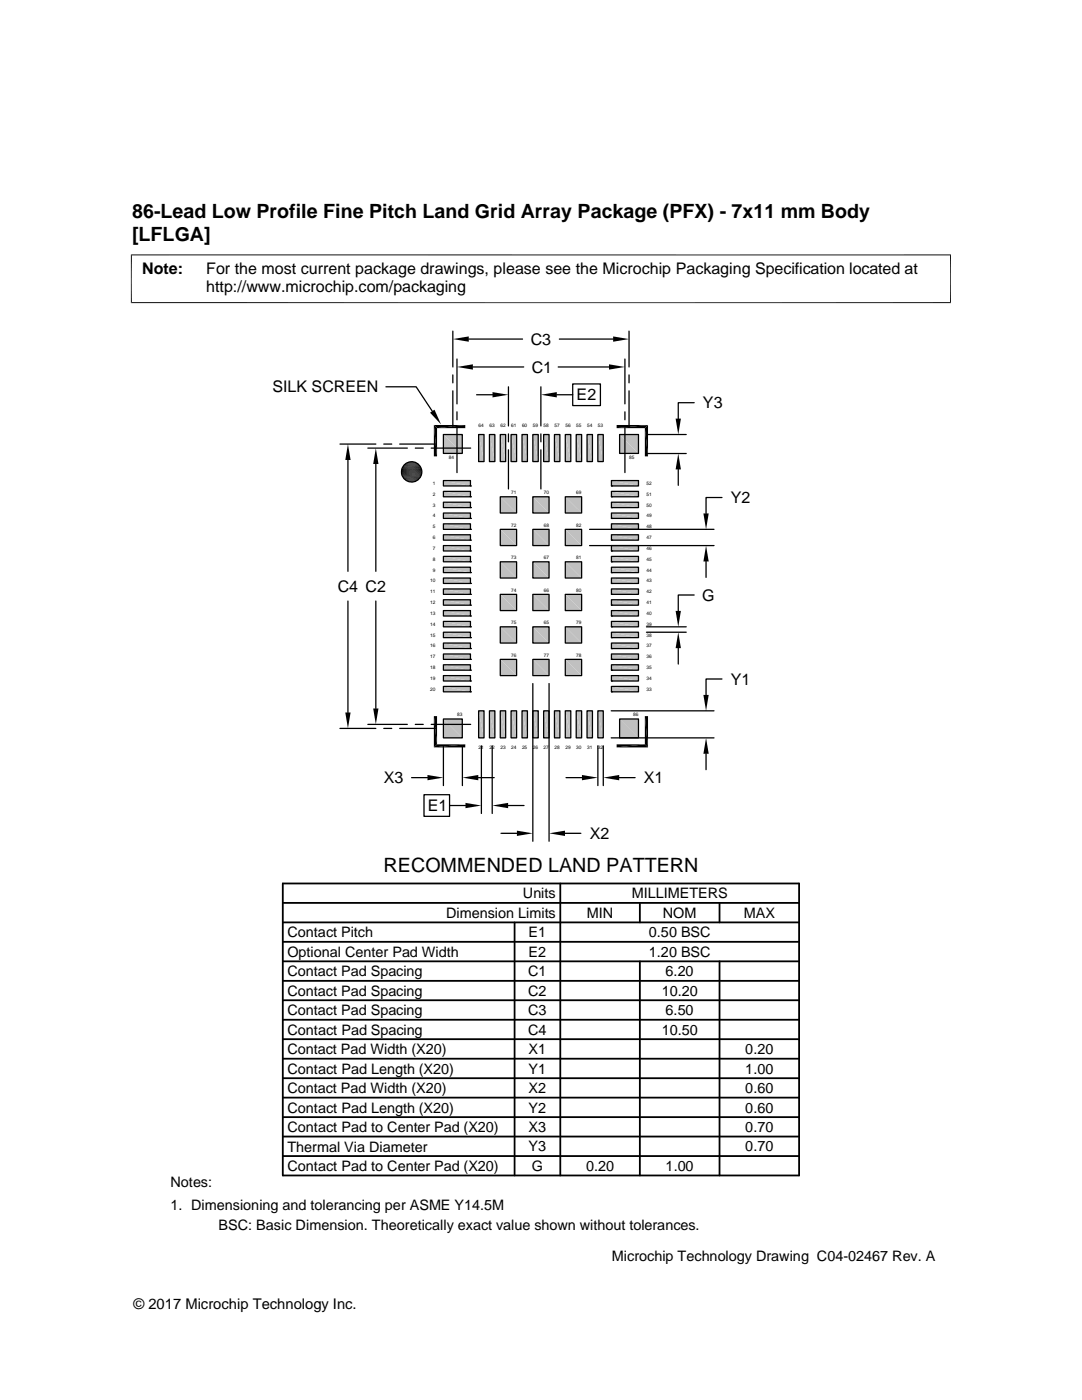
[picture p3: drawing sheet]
<svg xmlns="http://www.w3.org/2000/svg" width="216mm" height="279mm" viewBox="0 0 216 279" stroke-linecap="round" stroke-linejoin="round" font-family="sans-serif">
<g fill="#c0c0c0">
<path d="M119.3 141.9l1.1 5.4h-1.1z"/>
<path d="M119.3 141.9h1.1v5.4z"/>
<path d="M117.1 141.9l1.1 5.4h-1.1z"/>
<path d="M117.1 141.9h1.1v5.4z"/>
<path d="M115 141.9l1.1 5.4h-1.1z"/>
<path d="M115 141.9h1.1v5.4z"/>
<path d="M112.8 141.9l1.1 5.4h-1.1z"/>
<path d="M112.8 141.9h1.1v5.4z"/>
<path d="M110.6 141.9l1.1 5.4h-1.1z"/>
<path d="M110.6 141.9h1.1v5.4z"/>
<path d="M108.5 141.9l1.1 5.4h-1.1z"/>
<path d="M108.5 141.9h1.1v5.4z"/>
<path d="M106.3 141.9l1.1 5.4h-1.1z"/>
<path d="M106.3 141.9h1.1v5.4z"/>
<path d="M104.2 141.9l1 5.4h-1z"/>
<path d="M104.2 141.9h1v5.4z"/>
<path d="M102 141.9l1.1 5.4h-1.1z"/>
<path d="M102 141.9h1.1v5.4z"/>
<path d="M99.8 141.9l1.1 5.4h-1.1z"/>
<path d="M99.8 141.9h1.1v5.4z"/>
<path d="M97.7 141.9l1 5.4h-1z"/>
<path d="M97.7 141.9h1v5.4z"/>
<path d="M95.5 141.9l1.1 5.4h-1.1z"/>
<path d="M95.5 141.9h1.1v5.4z"/>
<path d="M119.3 86.7l1.1 5.4h-1.1z"/>
<path d="M119.3 86.7h1.1v5.4z"/>
<path d="M117.1 86.7l1.1 5.4h-1.1z"/>
<path d="M117.1 86.7h1.1v5.4z"/>
<path d="M115 86.7l1.1 5.4h-1.1z"/>
<path d="M115 86.7h1.1v5.4z"/>
<path d="M112.8 86.7l1.1 5.4h-1.1z"/>
<path d="M112.8 86.7h1.1v5.4z"/>
<path d="M110.6 86.7l1.1 5.4h-1.1z"/>
<path d="M110.6 86.7h1.1v5.4z"/>
<path d="M108.5 86.7l1.1 5.4h-1.1z"/>
<path d="M108.5 86.7h1.1v5.4z"/>
<path d="M106.3 86.7l1.1 5.4h-1.1z"/>
<path d="M106.3 86.7h1.1v5.4z"/>
<path d="M104.2 86.7l1 5.4h-1z"/>
<path d="M104.2 86.7h1v5.4z"/>
<path d="M102 86.7l1.1 5.4h-1.1z"/>
<path d="M102 86.7h1.1v5.4z"/>
<path d="M99.8 86.7l1.1 5.4h-1.1z"/>
<path d="M99.8 86.7h1.1v5.4z"/>
<path d="M97.7 86.7l1 5.4h-1z"/>
<path d="M97.7 86.7h1v5.4z"/>
<path d="M95.5 86.7l1.1 5.4h-1.1z"/>
<path d="M95.5 86.7h1.1v5.4z"/>
<path d="M122 95.9l5.4 1.1h-5.4z"/>
<path d="M122 95.9h5.4v1.1z"/>
<path d="M122 98.1l5.4 1h-5.4z"/>
<path d="M122 98.1h5.4v1z"/>
<path d="M122 100.2l5.4 1.1h-5.4z"/>
<path d="M122 100.2h5.4v1.1z"/>
<path d="M122 102.4l5.4 1.1h-5.4z"/>
<path d="M122 102.4h5.4v1.1z"/>
<path d="M122 104.5l5.4 1.1h-5.4z"/>
<path d="M122 104.5h5.4v1.1z"/>
<path d="M122 106.7l5.4 1.1h-5.4z"/>
<path d="M122 106.7h5.4v1.1z"/>
<path d="M122 108.9l5.4 1.1h-5.4z"/>
<path d="M122 108.9h5.4v1.1z"/>
<path d="M122 111l5.4 1.1h-5.4z"/>
<path d="M122 111h5.4v1.1z"/>
<path d="M122 113.2l5.4 1.1h-5.4z"/>
<path d="M122 113.2h5.4v1.1z"/>
<path d="M122 115.4l5.4 1h-5.4z"/>
<path d="M122 115.4h5.4v1z"/>
<path d="M122 117.5l5.4 1.1h-5.4z"/>
<path d="M122 117.5h5.4v1.1z"/>
<path d="M122 119.7l5.4 1.1h-5.4z"/>
<path d="M122 119.7h5.4v1.1z"/>
<path d="M122 121.9l5.4 1h-5.4z"/>
<path d="M122 121.9h5.4v1z"/>
<path d="M122 124l5.4 1.1h-5.4z"/>
<path d="M122 124h5.4v1.1z"/>
<path d="M122 126.2l5.4 1.1h-5.4z"/>
<path d="M122 126.2h5.4v1.1z"/>
<path d="M122 128.3l5.4 1.1h-5.4z"/>
<path d="M122 128.3h5.4v1.1z"/>
<path d="M122 130.5l5.4 1.1h-5.4z"/>
<path d="M122 130.5h5.4v1.1z"/>
<path d="M122 132.7l5.4 1.1h-5.4z"/>
<path d="M122 132.7h5.4v1.1z"/>
<path d="M122 134.8l5.4 1.1h-5.4z"/>
<path d="M122 134.8h5.4v1.1z"/>
<path d="M122 137l5.4 1.1h-5.4z"/>
<path d="M122 137h5.4v1.1z"/>
<path d="M88.5 95.9l5.4 1.1h-5.4z"/>
<path d="M88.5 95.9h5.4v1.1z"/>
<path d="M88.5 98.1l5.4 1h-5.4z"/>
<path d="M88.5 98.1h5.4v1z"/>
<path d="M88.5 100.2l5.4 1.1h-5.4z"/>
<path d="M88.5 100.2h5.4v1.1z"/>
<path d="M88.5 102.4l5.4 1.1h-5.4z"/>
<path d="M88.5 102.4h5.4v1.1z"/>
<path d="M88.5 104.5l5.4 1.1h-5.4z"/>
<path d="M88.5 104.5h5.4v1.1z"/>
<path d="M88.5 106.7l5.4 1.1h-5.4z"/>
<path d="M88.5 106.7h5.4v1.1z"/>
<path d="M88.5 108.9l5.4 1.1h-5.4z"/>
<path d="M88.5 108.9h5.4v1.1z"/>
<path d="M88.5 111l5.4 1.1h-5.4z"/>
<path d="M88.5 111h5.4v1.1z"/>
<path d="M88.5 113.2l5.4 1.1h-5.4z"/>
<path d="M88.5 113.2h5.4v1.1z"/>
<path d="M88.5 115.4l5.4 1h-5.4z"/>
<path d="M88.5 115.4h5.4v1z"/>
<path d="M88.5 117.5l5.4 1.1h-5.4z"/>
<path d="M88.5 117.5h5.4v1.1z"/>
<path d="M88.5 119.7l5.4 1.1h-5.4z"/>
<path d="M88.5 119.7h5.4v1.1z"/>
<path d="M88.5 121.9l5.4 1h-5.4z"/>
<path d="M88.5 121.9h5.4v1z"/>
<path d="M88.5 124l5.4 1.1h-5.4z"/>
<path d="M88.5 124h5.4v1.1z"/>
<path d="M88.5 126.2l5.4 1.1h-5.4z"/>
<path d="M88.5 126.2h5.4v1.1z"/>
<path d="M88.5 128.3l5.4 1.1h-5.4z"/>
<path d="M88.5 128.3h5.4v1.1z"/>
<path d="M88.5 130.5l5.4 1.1h-5.4z"/>
<path d="M88.5 130.5h5.4v1.1z"/>
<path d="M88.5 132.7l5.4 1.1h-5.4z"/>
<path d="M88.5 132.7h5.4v1.1z"/>
<path d="M88.5 134.8l5.4 1.1h-5.4z"/>
<path d="M88.5 134.8h5.4v1.1z"/>
<path d="M88.5 137l5.4 1.1h-5.4z"/>
<path d="M88.5 137h5.4v1.1z"/>
<path d="M123.6 86.7l3.8 3.8h-3.8z"/>
<path d="M123.6 86.7h3.8v3.8z"/>
<path d="M88.5 86.7l3.7 3.8h-3.7z"/>
<path d="M88.5 86.7h3.7v3.8z"/>
<path d="M123.6 143.5l3.8 3.8h-3.8z"/>
<path d="M123.6 143.5h3.8v3.8z"/>
<path d="M88.5 143.5l3.7 3.8h-3.7z"/>
<path d="M88.5 143.5h3.7v3.8z"/>
<path d="M112.8 99.1l3.3 3.3h-3.3z"/>
<path d="M112.8 99.1h3.3v3.3z"/>
<path d="M106.3 99.1l3.3 3.3h-3.3z"/>
<path d="M106.3 99.1h3.3v3.3z"/>
<path d="M99.8 99.1l3.3 3.3h-3.3z"/>
<path d="M99.8 99.1h3.3v3.3z"/>
<path d="M112.8 105.6l3.3 3.3h-3.3z"/>
<path d="M112.8 105.6h3.3v3.3z"/>
<path d="M106.3 105.6l3.3 3.3h-3.3z"/>
<path d="M106.3 105.6h3.3v3.3z"/>
<path d="M99.8 105.6l3.3 3.3h-3.3z"/>
<path d="M99.8 105.6h3.3v3.3z"/>
<path d="M112.8 112.1l3.3 3.3h-3.3z"/>
<path d="M112.8 112.1h3.3v3.3z"/>
<path d="M106.3 112.1l3.3 3.3h-3.3z"/>
<path d="M106.3 112.1h3.3v3.3z"/>
<path d="M99.8 112.1l3.3 3.3h-3.3z"/>
<path d="M99.8 112.1h3.3v3.3z"/>
<path d="M112.8 118.6l3.3 3.3h-3.3z"/>
<path d="M112.8 118.6h3.3v3.3z"/>
<path d="M106.3 118.6l3.3 3.3h-3.3z"/>
<path d="M106.3 118.6h3.3v3.3z"/>
<path d="M99.8 118.6l3.3 3.3h-3.3z"/>
<path d="M99.8 118.6h3.3v3.3z"/>
<path d="M112.8 125.1l3.3 3.2h-3.3z"/>
<path d="M112.8 125.1h3.3v3.2z"/>
<path d="M106.3 125.1l3.3 3.2h-3.3z"/>
<path d="M106.3 125.1h3.3v3.2z"/>
<path d="M99.8 125.1l3.3 3.2h-3.3z"/>
<path d="M99.8 125.1h3.3v3.2z"/>
<path d="M112.8 131.6l3.3 3.2h-3.3z"/>
<path d="M112.8 131.6h3.3v3.2z"/>
<path d="M106.3 131.6l3.3 3.2h-3.3z"/>
<path d="M106.3 131.6h3.3v3.2z"/>
<path d="M99.8 131.6l3.3 3.2h-3.3z"/>
<path d="M99.8 131.6h3.3v3.2z"/>
</g>
<g fill="none" stroke="#000" stroke-width=".25">
<path d="M77 77.2h6l3.3 4.9M90.4 66.1v7.1M90.4 74.8v1.6M90.4 78v7.1M91.2 71.6v9M93.5 67.7h10.8M94.4 73.2h10.1M95.1 78.8h3.2M101.5 77.2v7.8M107.9 77.2v7.8M111.1 78.8h3.2M111.4 73.2h10.1"/>
<path d="M111.6 67.7h10.7M114.3 76.6h5.5v4.3h-5.5zM124.7 71.6v9M125.5 66.1v7.1M125.5 74.8v1.6M125.5 78v7.1M67.8 88.6h7.2M69.4 91.8v22.2M73.4 89.4h7.9M75 92.6v21.4M76.6 88.6h1.6M79.8 88.6h7.1"/>
<path d="M82.9 89.4h1.6M86 89.4h7.9M88.5 98.1h5.4v1h-5.4zM88.5 95.9h5.4v1.1h-5.4zM88.5 86.7h3.7v3.8h-3.7zM91.2 82.2v1.6M91.2 85.4v8.9M93.9 99.1h.1M93.9 97h.1M95.5 86.7h1.1v5.4h-1.1zM97.7 86.7h1v5.4h-1zM99.8 99.1h3.3v3.3h-3.3z"/>
<path d="M99.8 86.7h1.1v5.4h-1.1zM101.5 86.6v1.6M101.5 89.8v7.8M102 86.7h1.1v5.4h-1.1zM104.2 86.7h1v5.4h-1zM106.3 86.7h1.1v5.4h-1.1zM106.3 99.1h3.3v3.3h-3.3zM107.9 86.6v1.6M107.9 89.8v7.8M108.5 86.7h1.1v5.4h-1.1zM110.6 86.7h1.1v5.4h-1.1zM112.8 86.7h1.1v5.4h-1.1z"/>
<path d="M112.8 99.1h3.3v3.3h-3.3zM115 86.7h1.1v5.4h-1.1zM117.1 86.7h1.1v5.4h-1.1zM119.3 86.7h1.1v5.4h-1.1zM122 98.1h5.4v1h-5.4zM122 99.1h.1M122 95.9h5.4v1.1h-5.4zM122 97h.1M123.6 86.7h3.8v3.8h-3.8zM124.7 82.2v1.6M124.7 85.4v8.9M129 90.5h7.9"/>
<path d="M129 86.7h7.9M135.3 93.7v3.2M138.5 80.4h-3.2v3.1M144.1 99.3h-3.2v3.2M69.4 120v22.2M75 120v21.4M88.5 119.7h5.4v1.1h-5.4zM88.5 117.5h5.4v1.1h-5.4zM88.5 115.4h5.4v1h-5.4zM88.5 113.2h5.4v1.1h-5.4zM88.5 111h5.4v1.1h-5.4zM88.5 108.9h5.4v1.1h-5.4z"/>
<path d="M88.5 106.7h5.4v1.1h-5.4zM88.5 104.5h5.4v1.1h-5.4zM88.5 102.4h5.4v1.1h-5.4zM88.5 100.2h5.4v1.1h-5.4zM93.9 118.6h.1M93.9 116.4h.1M93.9 114.3h.1M93.9 112.1h.1M93.9 110h.1M93.9 107.8h.1M93.9 105.6h.1M93.9 103.5h.1"/>
<path d="M93.9 101.3h.1M99.8 118.6h3.3v3.3h-3.3zM99.8 112.1h3.3v3.3h-3.3zM99.8 105.6h3.3v3.3h-3.3zM106.3 118.6h3.3v3.3h-3.3zM106.3 112.1h3.3v3.3h-3.3zM106.3 105.6h3.3v3.3h-3.3zM112.8 118.6h3.3v3.3h-3.3zM112.8 112.1h3.3v3.3h-3.3zM112.8 105.6h3.3v3.3h-3.3zM117.6 108.9h24.9M117.6 105.6h24.9"/>
<path d="M122 119.7h5.4v1.1h-5.4zM122 117.5h5.4v1.1h-5.4zM122 118.6h.1M122 115.4h5.4v1h-5.4zM122 116.4h.1M122 113.2h5.4v1.1h-5.4zM122 114.3h.1M122 111h5.4v1.1h-5.4zM122 112.1h.1M122 108.9h5.4v1.1h-5.4zM122 110h.1M122 106.7h5.4v1.1h-5.4z"/>
<path d="M122 107.8h.1M122 104.5h5.4v1.1h-5.4zM122 105.6h.1M122 102.4h5.4v1.1h-5.4zM122 103.5h.1M122 100.2h5.4v1.1h-5.4zM122 101.3h.1M138.5 118.7h-3.2v3.2M140.9 112.1v3.1M88.5 137h5.4v1.1h-5.4zM88.5 134.8h5.4v1.1h-5.4zM88.5 132.7h5.4v1.1h-5.4z"/>
<path d="M88.5 130.5h5.4v1.1h-5.4zM88.5 128.3h5.4v1.1h-5.4zM88.5 126.2h5.4v1.1h-5.4zM88.5 124h5.4v1.1h-5.4zM88.5 121.9h5.4v1h-5.4zM93.9 138.1h.1M93.9 135.9h.1M93.9 133.8h.1M93.9 131.6h.1M93.9 129.4h.1M93.9 127.3h.1M93.9 125.1h.1"/>
<path d="M93.9 122.9h.1M93.9 120.8h.1M99.8 131.6h3.3v3.2h-3.3zM99.8 125.1h3.3v3.2h-3.3zM106.3 131.6h3.3v3.2h-3.3zM106.3 125.1h3.3v3.2h-3.3zM106.3 136.4v31.5M109.6 136.4v31.5M112.8 131.6h3.3v3.2h-3.3zM112.8 125.1h3.3v3.2h-3.3zM122 137h5.4v1.1h-5.4zM122 138.1h.1"/>
<path d="M122 134.8h5.4v1.1h-5.4zM122 135.9h.1M122 132.7h5.4v1.1h-5.4zM122 133.8h.1M122 130.5h5.4v1.1h-5.4zM122 131.6h.1M122 128.3h5.4v1.1h-5.4zM122 129.4h.1M122 126.2h5.4v1.1h-5.4zM122 127.3h.1M122 124h5.4v1.1h-5.4zM122 125.1h.1"/>
<path d="M122 121.9h5.4v1h-5.4zM122 122.9h.1M122 120.8h.1M129 126.2h7.9M129 125.1h7.9M135.3 129.3v3.2M144.1 135.5h-3.2v3.2M67.8 145.4h7.2M73.4 144.6h7.9M76.6 145.4h1.6M79.8 145.4h7.1M82.1 155.2h3.2"/>
<path d="M82.9 144.6h1.6M84.6 158.6h5.1v4.3h-5.1zM86 144.6h7.9M88.5 143.5h3.7v3.8h-3.7zM88.5 148.8v8M92.3 148.8v8M95.4 155.2h3.2M95.5 141.9h1.1v5.4h-1.1zM96.1 148.8v13.5M97.7 141.9h1v5.4h-1zM98.2 148.8v13.5M99.8 141.9h1.1v5.4h-1.1z"/>
<path d="M102 141.9h1.1v5.4h-1.1zM104.2 141.9h1v5.4h-1zM106.3 141.9h1.1v5.4h-1.1zM108.5 141.9h1.1v5.4h-1.1zM110.6 141.9h1.1v5.4h-1.1zM112.8 141.9h1.1v5.4h-1.1zM112.9 155.2h3.2M115 141.9h1.1v5.4h-1.1zM117.1 141.9h1.1v5.4h-1.1zM119.3 141.9h1.1v5.4h-1.1zM119.3 148.8v8M120.4 148.8v8"/>
<path d="M122 147.3h20.5M122 141.9h20.5M123.5 155.2h3.2M123.6 143.5h3.8v3.8h-3.8zM140.9 150.4v3.2M89.7 160.8h3.2M100 166.3h3.1M101.4 160.8h3.2M112.7 166.3h3.2"/>
<circle cx="82.1" cy="94.2" r="2.03"/>
</g>
<g fill="none" stroke="#000" stroke-width=".36">
<path d="M56.4 176.3h103v58.3h-103zM111.8 176.3v58.3M56.4 180.2h103M56.4 199.6h103M56.4 184.1h103M56.4 188h103M56.4 191.9h103M56.4 195.7h103M102.7 184.1v50.5M127.7 180.2v3.9M127.7 191.9v42.7M143.6 180.2v3.9"/>
<path d="M143.6 191.9v42.7M56.4 203.5h103M56.4 211.3h103M56.4 207.4h103M56.4 219.1h103M56.4 215.2h103M56.4 222.9h103M56.4 226.8h103M56.4 230.7h103"/>
</g>
<g fill="#000">
<path d="M90.4 67.7l3.1-.6v1.1zM91.2 73.2l3.2-.5v1.1zM98.3 78.3l3.2 .5-3.2 .5zM107.9 78.8l3.2-.5v1zM121.5 72.7l3.2 .5-3.2 .6zM122.3 67.1l3.2 .6-3.2 .5zM69.4 88.6l.6 3.2h-1.1zM75 89.4l.5 3.2h-1zM81.1 95.9l1.9 .1zM81.3 92.3l1.8 .1zM81.3 96l1.5 .1zM81.3 96h1.7z"/>
<path d="M81.3 92.3h1.7zM81.5 92.3h1.5zM81.5 96.1l1.1 .1zM81.5 96.1h1.3zM81.5 92.3h1.3zM81.7 92.2l1.1 .1zM81.7 96.2h.7zM81.7 96.2h.9zM81.7 92.2h.9zM81.9 92.2h.7zM81.9 96.2h.5zM81.9 92.2h.5z"/>
<path d="M86.6 84.8l.6 6.3h-.6zM86.6 84.8h6.2l-5.6 .6zM85.8 82.4l.9-.6 1.3 2.9zM86.6 84.8l.6 .6v5.7zM87.2 85.4l5.6-.6v.6zM123 84.8h6.3l-6.3 .6zM123 85.4l6.3-.6-.6 .6zM128.7 85.4l.6 5.7h-.6zM128.7 85.4l.6-.6v6.3zM135.3 90.5l.6 3.2h-1.1zM134.8 83.5h1.1l-.6 3.2zM140.9 108.9l.5 3.2h-1z"/>
<path d="M140.4 102.5h1l-.5 3.1zM135.3 126.2l.6 3.1h-1.1zM134.8 121.9h1.1l-.6 3.2zM140.4 138.7h1l-.5 3.2zM68.9 142.2h1.1l-.6 3.2zM74.5 141.4h1l-.5 3.2zM85.3 154.7l3.2 .5-3.2 .5zM86.6 142.9l.6 5.6-.6 .7zM86.6 142.9h.6v5.6zM86.6 149.2l6.2-.7v.7zM86.6 149.2l.6-.7h5.6zM92.3 155.2l3.1-.5v1z"/>
<path d="M116.1 154.7l3.2 .5-3.2 .5zM120.4 155.2l3.1-.5v1zM128.7 142.9l.6 6.3-.6-.7zM123 148.5h5.7l-5.7 .7zM128.7 142.9h.6v6.3zM123 149.2l5.7-.7 .6 .7zM140.9 147.3l.5 3.1h-1zM92.9 160.2l3.2 .6-3.2 .5zM98.2 160.8l3.2-.6v1.1zM103.1 165.8l3.2 .5-3.2 .5zM109.6 166.3l3.1-.5v1z"/>
</g>
<g fill="none" stroke="#000" stroke-width=".2">
<path d="M26.1 50.9h163.7M26.2 50.8v9.7M189.7 50.8v9.7M26.1 60.4h163.7M80.1 93.9h4.1M80.1 94.1h4.1M80.1 94.3h4.1M80.1 94.5h4.1M80.2 93.7h3.9M80.2 94.6h3.9M80.2 94.8h3.9M80.2 93.5h3.9"/>
<path d="M80.3 93.3h3.7M80.3 95h3.7M80.3 95.2h3.6M80.3 93.2h3.6M80.4 95.4h3.4M80.4 93h3.4M80.5 92.8h3.2M80.5 95.5h3.2M80.7 95.7h2.9M80.7 92.7h2.9M80.8 92.6h2.7M80.8 95.8h2.7"/>
<path d="M81 92.5h2.3M81 95.9h2.3M81.1 96h2M81.1 92.4h2"/>
</g>
<g font-size="3.9">
<text x="26.4" y="43.5">86-Lead Low Profile Fine Pitch Land Grid Array Package (PFX) - 7x11 mm Body</text>
<text x="26.4" y="48">[LFLGA]</text>
<text x="76.5" y="174.1">RECOMMENDED LAND PATTERN</text>
</g>
<g font-size="3.2">
<text x="28.4" y="54.6">Note:</text>
<text x="41.1" y="58.3">http://www.microchip.com/packaging</text>
<text x="41.1" y="54.6">For the most current package drawings, please see the Microchip Packaging Specification located at</text>
<text x="105.9" y="68.8">C3</text>
<text x="106.1" y="74.4">C1</text>
<text x="54.4" y="78.3">SILK SCREEN</text>
<text x="115.1" y="79.9">E2</text>
<text x="140.3" y="81.5">Y3</text>
<text x="145.8" y="100.4">Y2</text>
<text x="67.4" y="118.1">C4 C2</text>
<text x="140.1" y="119.9">G</text>
<text x="145.8" y="136.7">Y1</text>
<text x="76.6" y="156.3">X3</text>
<text x="85.4" y="161.9">E1</text>
<text x="128.5" y="156.3">X1</text>
<text x="117.7" y="167.4">X2</text>
</g>
<g font-size="2.9">
<text x="104.3" y="179.3">Units</text>
<text x="126" y="179.3">MILLIMETERS</text>
<text x="89" y="183.2">Dimension Limits</text>
<text x="117.1" y="183.2">MIN</text>
<text x="132.3" y="183.2">NOM</text>
<text x="148.4" y="183.2">MAX</text>
<text x="57.3" y="190.9">Optional Center Pad Width</text>
<text x="57.3" y="187">Contact Pitch</text>
<text x="105.5" y="190.9">E2</text>
<text x="105.5" y="187">E1</text>
<text x="129.5" y="187">0.50 BSC</text>
<text x="129.5" y="190.9">1.20 BSC</text>
<text x="57.3" y="194.8">Contact Pad Spacing</text>
<text x="105.4" y="194.8">C1</text>
<text x="132.8" y="194.8">6.20</text>
<text x="57.3" y="198.7">Contact Pad Spacing</text>
<text x="57.3" y="202.6">Contact Pad Spacing</text>
<text x="105.4" y="198.7">C2</text>
<text x="105.4" y="202.6">C3</text>
<text x="132" y="198.7">10.20</text>
<text x="132.8" y="202.6">6.50</text>
<text x="57.3" y="206.5">Contact Pad Spacing</text>
<text x="105.4" y="206.5">C4</text>
<text x="132" y="206.5">10.50</text>
<text x="57.3" y="214.2">Contact Pad Length (X20)</text>
<text x="57.3" y="210.4">Contact Pad Width (X20)</text>
<text x="105.5" y="214.3">Y1</text>
<text x="105.5" y="210.4">X1</text>
<text x="148.7" y="214.2">1.00</text>
<text x="148.7" y="210.4">0.20</text>
<text x="57.3" y="218.1">Contact Pad Width (X20)</text>
<text x="105.5" y="218.1">X2</text>
<text x="148.7" y="218.1">0.60</text>
<text x="57.3" y="225.9">Contact Pad to Center Pad (X20)</text>
<text x="57.3" y="222">Contact Pad Length (X20)</text>
<text x="105.5" y="225.9">X3</text>
<text x="105.5" y="222">Y2</text>
<text x="148.7" y="225.9">0.70</text>
<text x="148.7" y="222">0.60</text>
<text x="57.3" y="229.8">Thermal Via Diameter</text>
<text x="57.3" y="233.7">Contact Pad to Center Pad (X20)</text>
<text x="105.5" y="229.8">Y3</text>
<text x="106.1" y="233.7">G</text>
<text x="116.9" y="233.7">0.20</text>
<text x="132.8" y="233.7">1.00</text>
<text x="148.7" y="229.8">0.70</text>
<text x="34" y="236.9">Notes:</text>
<text x="34" y="241.5">1. Dimensioning and tolerancing per ASME Y14.5M</text>
<text x="43.6" y="245.6">BSC: Basic Dimension. Theoretically exact value shown without tolerances.</text>
<text x="122.1" y="251.7">Microchip Technology Drawing C04-02467 Rev. A</text>
<text x="26.6" y="261.3">© 2017 Microchip Technology Inc.</text>
</g>
<g font-size="1">
<text x="95.5" y="85.1">64</text>
<text x="97.7" y="85.1">63</text>
<text x="99.8" y="85.1">62</text>
<text x="102" y="85.1">61</text>
<text x="104.2" y="85.1">60</text>
<text x="106.3" y="85.1">59</text>
<text x="108.5" y="85.1">58</text>
<text x="110.7" y="85.1">57</text>
<text x="112.8" y="85.1">56</text>
<text x="115" y="85.1">55</text>
<text x="117.1" y="85.1">54</text>
<text x="119.3" y="85.1">53</text>
<text x="89.6" y="91.7">84</text>
<text x="125.5" y="91.7">85</text>
<text x="86.4" y="101.1">3</text>
<text x="86.4" y="99">2</text>
<text x="86.4" y="96.8">1</text>
<text x="102" y="98.6">71</text>
<text x="108.5" y="98.6">70</text>
<text x="115" y="98.6">69</text>
<text x="129" y="101.1">50</text>
<text x="129" y="99">51</text>
<text x="129" y="96.8">52</text>
<text x="86.4" y="107.6">6</text>
<text x="86.4" y="105.5">5</text>
<text x="86.4" y="103.3">4</text>
<text x="102" y="105.1">72</text>
<text x="108.5" y="105.1">68</text>
<text x="115" y="105.1">82</text>
<text x="129" y="107.6">47</text>
<text x="129" y="105.5">48</text>
<text x="129" y="103.3">49</text>
<text x="86.4" y="111.9">8</text>
<text x="86.4" y="109.8">7</text>
<text x="102" y="111.6">73</text>
<text x="108.5" y="111.6">67</text>
<text x="115" y="111.6">81</text>
<text x="129" y="111.9">45</text>
<text x="129" y="109.8">46</text>
<text x="85.8" y="118.4">11</text>
<text x="85.8" y="116.2">10</text>
<text x="86.4" y="114.1">9</text>
<text x="102" y="118.1">74</text>
<text x="108.5" y="118.1">66</text>
<text x="115" y="118.1">80</text>
<text x="129" y="118.4">42</text>
<text x="129" y="116.2">43</text>
<text x="129" y="114.1">44</text>
<text x="85.8" y="124.9">14</text>
<text x="85.8" y="122.7">13</text>
<text x="85.8" y="120.6">12</text>
<text x="102" y="124.5">75</text>
<text x="108.5" y="124.5">65</text>
<text x="115" y="124.5">79</text>
<text x="129" y="124.9">39</text>
<text x="129" y="122.7">40</text>
<text x="129" y="120.6">41</text>
<text x="85.8" y="131.4">17</text>
<text x="85.8" y="129.2">16</text>
<text x="85.8" y="127.1">15</text>
<text x="102" y="131">76</text>
<text x="108.5" y="131">77</text>
<text x="115" y="131">78</text>
<text x="129" y="131.4">36</text>
<text x="129" y="129.2">37</text>
<text x="129" y="127.1">38</text>
<text x="85.8" y="137.9">20</text>
<text x="85.8" y="135.7">19</text>
<text x="85.8" y="133.6">18</text>
<text x="129" y="137.9">33</text>
<text x="129" y="135.7">34</text>
<text x="129" y="133.6">35</text>
<text x="91.2" y="142.9">83</text>
<text x="126.3" y="142.9">86</text>
<text x="95.5" y="149.5">21</text>
<text x="97.7" y="149.5">22</text>
<text x="99.8" y="149.5">23</text>
<text x="102" y="149.5">24</text>
<text x="104.2" y="149.5">25</text>
<text x="106.3" y="149.5">26</text>
<text x="108.5" y="149.5">27</text>
<text x="110.7" y="149.5">28</text>
<text x="112.8" y="149.5">29</text>
<text x="115" y="149.5">30</text>
<text x="117.1" y="149.5">31</text>
<text x="119.3" y="149.5">32</text>
</g>
</svg>
